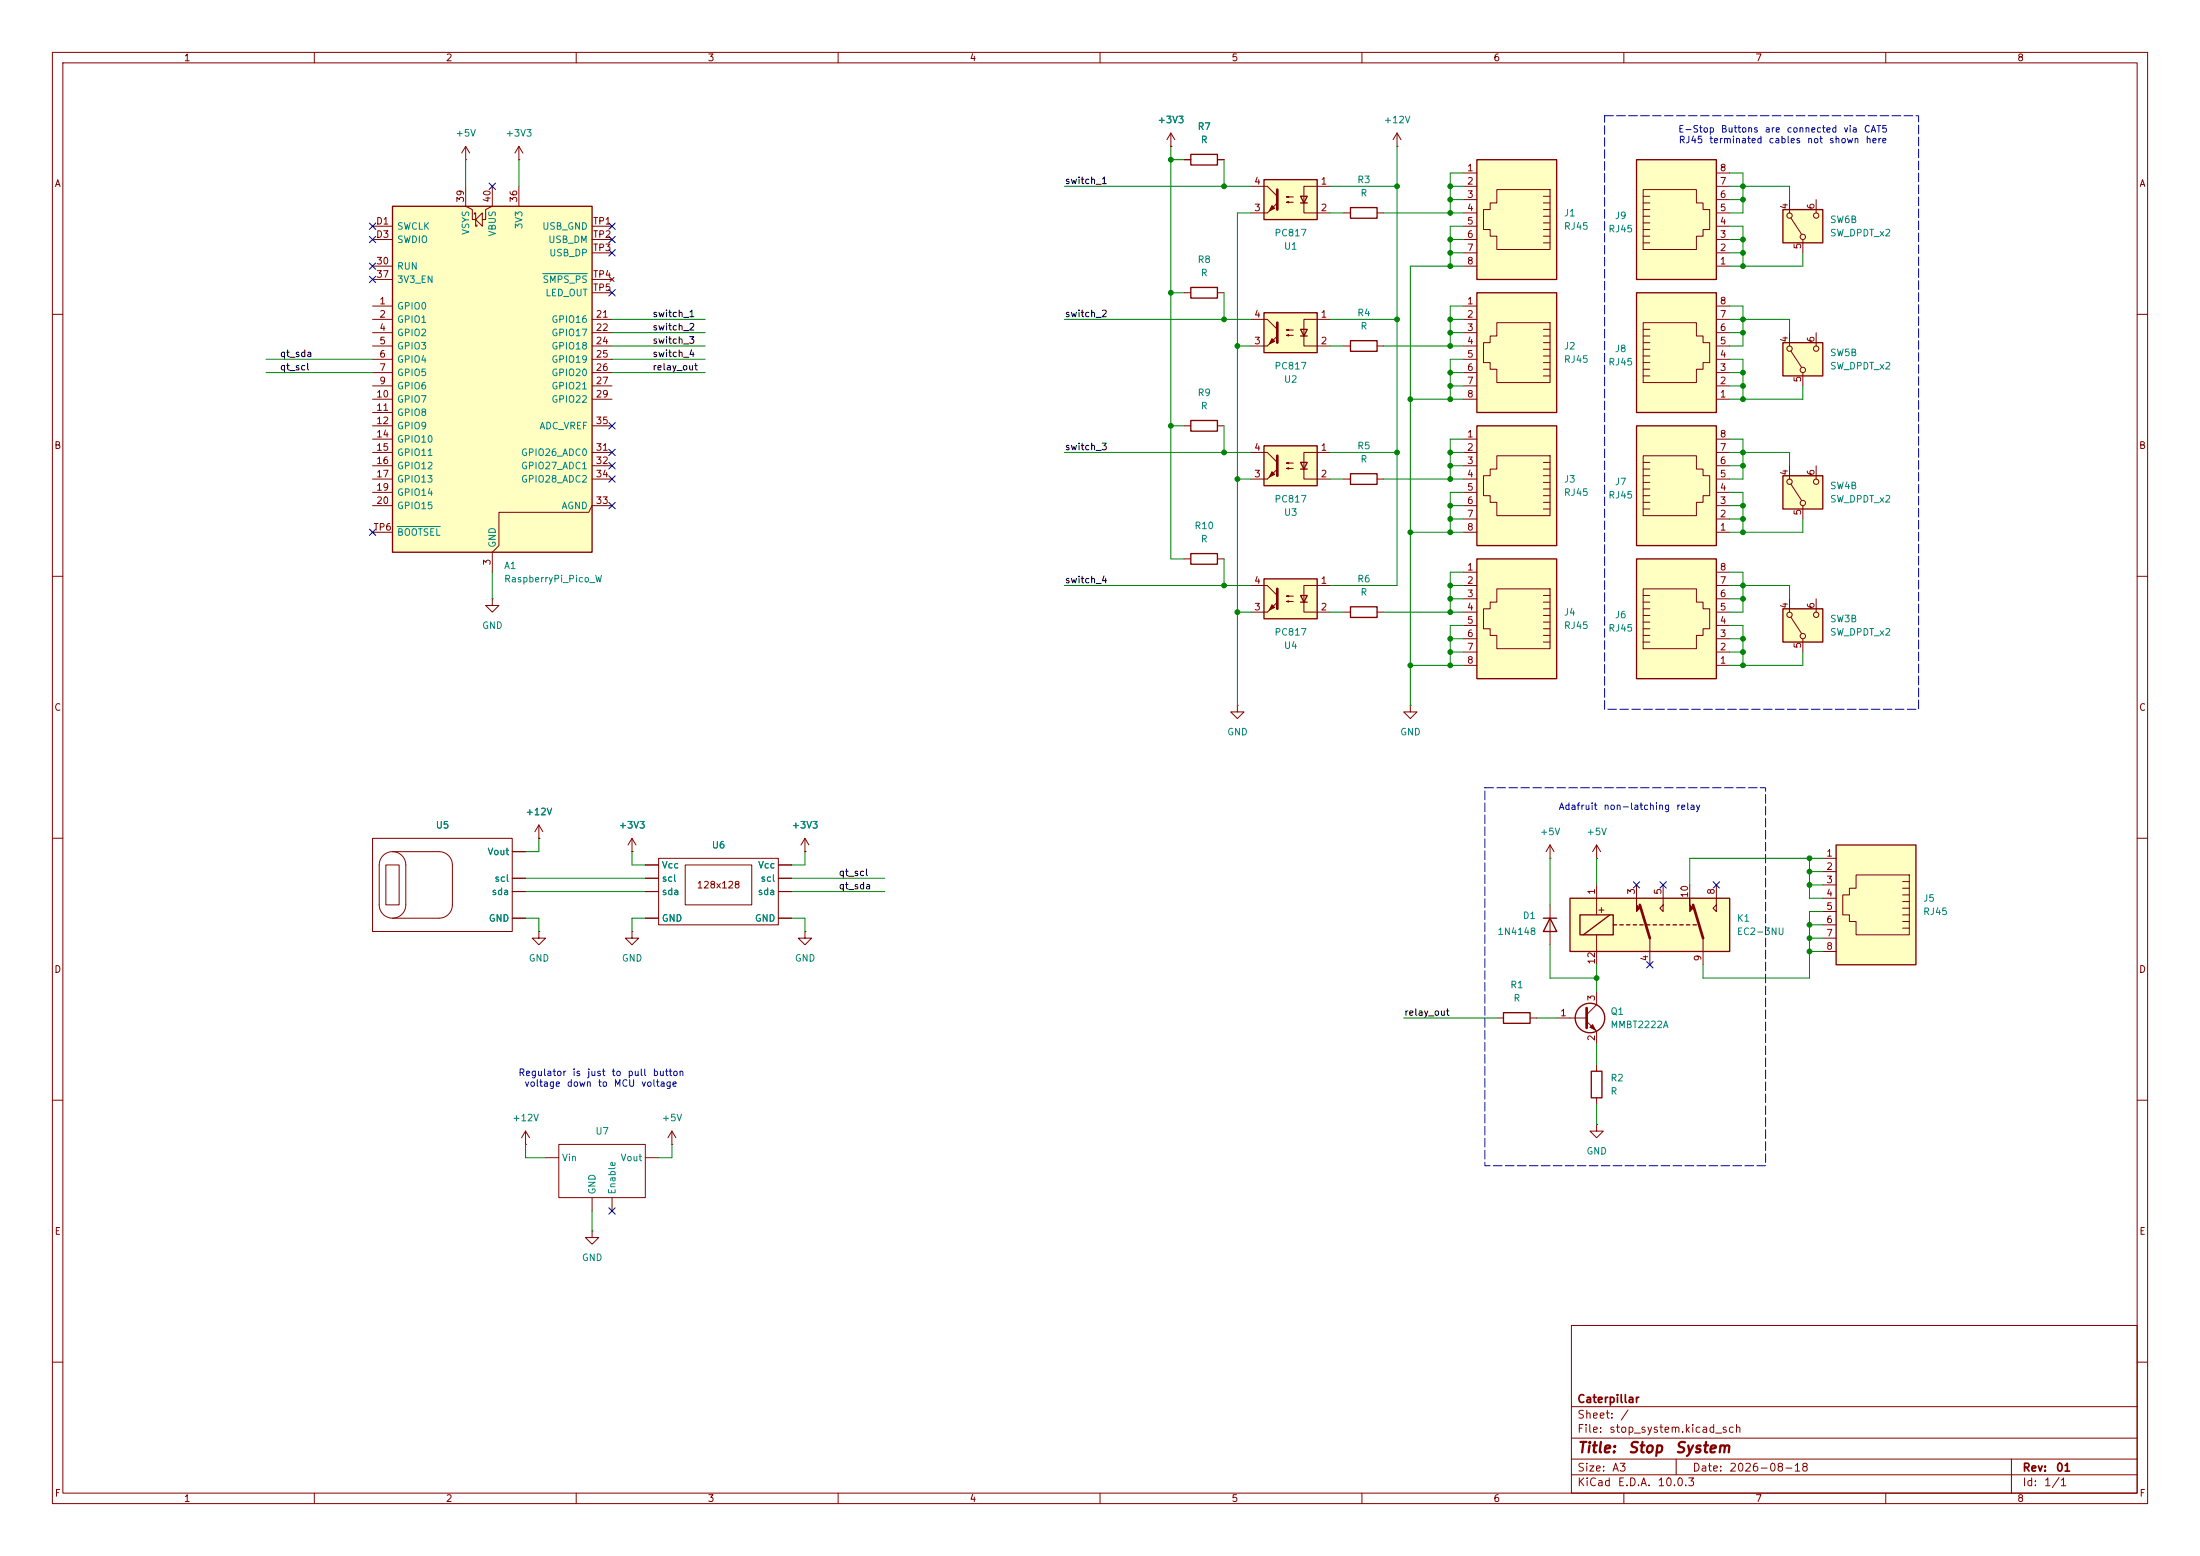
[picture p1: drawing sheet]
<svg xmlns="http://www.w3.org/2000/svg" width="420mm" height="297mm" viewBox="0 0 420 297" stroke-linecap="round" stroke-linejoin="round" font-family="sans-serif">
<g fill="none" stroke="#840000" stroke-width=".19">
<path d="M10 10h400v277h-400zM12 12h396v273h-396zM60 10v2M110 10v2M160 10v2M210 10v2M260 10v2M310 10v2M360 10v2M10 60h2M408 60h2M10 110h2"/>
<path d="M408 110h2M10 160h2M408 160h2M10 210h2M408 210h2M300 253h108v32h-108zM10 260h2M300 278.5h108M300 274.5h108M300 268.5h108M320 278.5v3M384 278.5v6.5"/>
<path d="M408 260h2M60 285v2M110 285v2M160 285v2M210 285v2M260 285v2M300 281.5h108M310 285v2M360 285v2"/>
</g>
<path d="M281.9 30.5h15.3v22.8h-15.3z" fill="#ffffc2"/>
<g fill="none" stroke="#840000" stroke-width=".19">
<path d="M279.4 33h2.5M279.4 35.6h2.5M279.4 38.1h2.5M285.7 36.2h10.2v11.4h-10.2v-2.5h-1.2v-1.3h-1.3v-3.8h1.3v-1.3h1.2zM294.6 38.7h1.3M294.6 37.5h1.3M279.4 40.6h2.5M279.4 43.2h2.5M279.4 45.7h2.5M279.4 48.3h2.5M279.4 50.8h2.5M294.6 42.5h1.3"/>
<path d="M294.6 41.3h1.3M294.6 40h1.3M294.6 43.8h1.3M294.6 46.4h1.3M294.6 45.1h1.3"/>
</g>
<path d="M281.9 30.5h15.3v22.8h-15.3z" fill="none" stroke="#840000" stroke-width=".25"/>
<path d="M74.9 39.4h38.1v66h-38.1z" fill="#ffffc2"/>
<path d="M74.9 39.4h38.1v66h-38.1z" fill="none" stroke="#840000" stroke-width=".25"/>
<g fill="none" stroke="#840000" stroke-width=".19">
<path d="M88.9 35.6v3.8l1.3 .6v1.9h.6M88.9 30.5h.1M88.9 27.9v2.6M88.9 27.9l-.8 1.3M88.9 27.9l.8 1.3M94 35.6v3.8l-1.3 .6v1.9h-.6M99.1 35.6v3.8M71.1 58.4h3.8M71.1 50.8h3.8M71.1 53.3h3.8M71.1 43.2h3.8M71.1 45.7h3.8"/>
<path d="M90.6 40.9v-.3h.2v2.6h.3v-.3M90.8 41.9l1.3-1.3v2.6zM113 53.3h3.8M113 43.2h3.8M113 45.7h3.8M113 48.3h3.8M113 55.9h3.8M116.5 53l.7 .7M117.2 53l-.7 .7M71.1 61h3.8M71.1 63.5h3.8M71.1 66h3.8"/>
<path d="M71.1 68.6h3.8M71.1 71.1h3.8M71.1 73.7h3.8M71.1 76.2h3.8M71.1 78.7h3.8M113 61h3.8M113 63.5h3.8M113 66h3.8M113 68.6h3.8M113 71.1h3.8M113 73.7h3.8M113 76.2h3.8"/>
<path d="M71.1 81.3h3.8M71.1 83.8h3.8M71.1 86.4h3.8M71.1 88.9h3.8M71.1 91.4h3.8M71.1 94h3.8M71.1 96.5h3.8M113 81.3h3.8M113 86.4h3.8M113 88.9h3.8M113 91.4h3.8M116.8 96.5h-3.8l-.6 1.3h-17.2v6.3l-1.2 1.3v3.8"/>
<path d="M71.1 101.6h3.8"/>
</g>
<path d="M103.6 52.2h8.5M75.8 100.5h8.3" fill="none" stroke="#008484" stroke-width=".19"/>
<path d="M281.9 106.7h15.3v22.8h-15.3z" fill="#ffffc2"/>
<g fill="none" stroke="#840000" stroke-width=".19">
<path d="M223.5 27.9h.1M223.5 25.4l-.7 1.3M223.5 25.4l.8 1.3M223.5 25.4v2.5M226.1 30.5h1.2M232.4 30.5h1.3M94 114.3v1.3h1.2l-1.2 1.2-1.3-1.2h1.3M94 114.3h.1M279.4 109.2h2.5M279.4 111.8h2.5M279.4 114.3h2.5M279.4 116.8h2.5"/>
<path d="M279.4 119.4h2.5M285.7 112.4h10.2v11.4h-10.2v-2.5h-1.2v-1.3h-1.3v-3.8h1.3v-1.3h1.2zM294.6 118.7h1.3M294.6 117.5h1.3M294.6 116.2h1.3M294.6 114.9h1.3M294.6 113.7h1.3M279.4 121.9h2.5M279.4 124.5h2.5M279.4 127h2.5M294.6 120h1.3M294.6 122.6h1.3"/>
<path d="M294.6 121.3h1.3"/>
</g>
<path d="M227.3 29.5h5.1v2h-5.1zM281.9 106.7h15.3v22.8h-15.3z" fill="none" stroke="#840000" stroke-width=".25"/>
<path d="M299.7 171.5h30.5v10.1h-30.5z" fill="#ffffc2"/>
<g fill="none" stroke="#840000" stroke-width=".25">
<path d="M294.6 175.3h2.6M295.9 175.3l1.3 2.5h-2.6zM299.7 171.5h30.5v10.1h-30.5zM301.6 174.6h6.4v3.8h-6.4zM307.3 174.6l-5 3.8M308 176.5h.6M309.2 176.5h.7M310.5 176.5h.6M311.8 176.5h.6M313.1 176.5h.6M314.3 176.5h.7M315.6 176.5h.6"/>
<path d="M316.9 176.5h.6M318.1 176.5h.7M319.4 176.5h.6M320.7 176.5h.6M321.9 176.5h.7M323.2 176.5h.6M287 193.3h5.1v2h-5.1zM303.8 204.5h2v5.1h-2z"/>
<circle cx="303.5" cy="194.3" r="2.82"/>
</g>
<g fill="none" stroke="#840000" stroke-width=".19">
<path d="M295.9 163.8h.1M295.9 161.3l-.8 1.3M295.9 161.3l.8 1.3M295.9 161.3v2.5M295.9 172.7v7.6M304.8 163.8h.1M304.8 161.3v2.5M304.8 168.9v5.7M304.8 178.4v5.8M304.8 161.3l-.8 1.3M304.8 161.3l.8 1.3M312.4 168.9v2.6"/>
<path d="M315 179.1v5.1M317.5 168.9v5.1l-.6-.6 .6-.7M322.6 168.9v2.6M325.1 179.1v5.1M327.7 168.9v5.1l-.7-.6 .7-.7M285.7 194.3h1.3M292.1 194.3h1.3M297.2 194.3h5.7M302.9 194.9l1.9 2v2.5M304.8 189.2v2.6l-1.9 1.9M304.8 214.6v1.3h1.3l-1.3 1.3-1.3-1.3h1.3M304.8 214.6h.1"/>
<path d="M304.8 203.2v1.3M304.8 209.6v1.2"/>
</g>
<g fill="#840000" stroke="#840000" stroke-width=".19">
<path d="M312.4 171.5v1.2l.7 .7-.7 .6z"/>
<path d="M322.6 171.5v1.2l.6 .7-.6 .6z"/>
<path d="M303.5 196.1l.5-.5 .5 1z"/>
</g>
<path d="M313.1 172.7l1.9 6.4M323.2 172.7l1.9 6.4M302.9 192.4v3.8" fill="none" stroke="#840000" stroke-width=".51"/>
<path d="M241.3 59.7h10.2v7.6h-10.2z" fill="#ffffc2"/>
<path d="M257.8 39.6h5.1v2.1h-5.1zM227.3 54.9h5.1v2h-5.1zM241.3 59.7h10.2v7.6h-10.2zM248.3 62.9h1.3l-.7 1.2zM248.3 64.1h1.3" fill="none" stroke="#840000" stroke-width=".25"/>
<g fill="none" stroke="#840000" stroke-width=".19">
<path d="M266.7 27.9h.1M266.7 25.4l-.8 1.3M266.7 25.4l.8 1.3M266.7 25.4v2.5M226.1 55.9h1.2M232.4 55.9h1.3M256.5 40.6h1.3M262.9 40.6h1.3M238.8 61h3.1l1.9 1.9M238.8 66h3.1M245.6 63l.4-.1v.2l-.4-.1h1.3M245.6 64l.4-.1v.2l-.4-.1h1.3"/>
<path d="M254 61h-5.1v5h5.1"/>
</g>
<path d="M243.8 61.6v3.8" fill="none" stroke="#840000" stroke-width=".51"/>
<g fill="#840000" stroke="#840000" stroke-width=".19">
<path d="M242.8 64.6l.5 .6-1 .5z"/>
<path d="M241.9 66l1.9-1.9z"/>
</g>
<path d="M241.3 34.3h10.2v7.6h-10.2z" fill="#ffffc2"/>
<path d="M241.3 34.3h10.2v7.6h-10.2zM248.3 37.5h1.3l-.7 1.2zM248.3 38.7h1.3M257.8 65h5.1v2.1h-5.1zM227.3 80.3h5.1v2h-5.1z" fill="none" stroke="#840000" stroke-width=".25"/>
<path d="M238.8 35.6h3.1l1.9 1.9M245.6 37.6l.4-.1v.2l-.4-.1h1.3M245.6 38.6l.4-.1v.2l-.4-.1h1.3M254 35.6h-5.1v5h5.1M238.8 40.6h3.1M256.5 66h1.3M262.9 66h1.3M226.1 81.3h1.2M232.4 81.3h1.3M236.2 134.6v1.3h1.3l-1.3 1.3-1.3-1.3h1.3M236.2 134.6h.1" fill="none" stroke="#840000" stroke-width=".19"/>
<path d="M243.8 36.2v3.8" fill="none" stroke="#840000" stroke-width=".51"/>
<g fill="#840000" stroke="#840000" stroke-width=".19">
<path d="M242.8 39.2l.5 .6-1 .5z"/>
<path d="M241.9 40.6l1.9-1.9z"/>
</g>
<path d="M241.3 110.5h10.2v7.6h-10.2z" fill="#ffffc2"/>
<path d="M257.8 90.4h5.1v2.1h-5.1zM227.3 105.7h5.1v2h-5.1zM241.3 110.5h10.2v7.6h-10.2zM248.3 113.7h1.3l-.7 1.2zM248.3 114.9h1.3M257.8 115.8h5.1v2.1h-5.1z" fill="none" stroke="#840000" stroke-width=".25"/>
<path d="M256.5 91.4h1.3M262.9 91.4h1.3M226.1 106.7h1.2M232.4 106.7h1.3M238.8 111.8h3.1l1.9 1.9M238.8 116.8h3.1M245.6 113.8l.4-.1v.2l-.4-.1h1.3M245.6 114.8l.4-.1v.2l-.4-.1h1.3M254 111.8h-5.1v5h5.1M256.5 116.8h1.3M262.9 116.8h1.3" fill="none" stroke="#840000" stroke-width=".19"/>
<path d="M243.8 112.4v3.8" fill="none" stroke="#840000" stroke-width=".51"/>
<g fill="#840000" stroke="#840000" stroke-width=".19">
<path d="M242.8 115.4l.5 .6-1 .5z"/>
<path d="M241.9 116.8l1.9-1.9z"/>
</g>
<path d="M241.3 85.1h10.2v7.6h-10.2z" fill="#ffffc2"/>
<path d="M241.3 85.1h10.2v7.6h-10.2zM248.3 88.3h1.3l-.7 1.2zM248.3 89.5h1.3" fill="none" stroke="#840000" stroke-width=".25"/>
<g fill="none" stroke="#840000" stroke-width=".19">
<path d="M99.1 30.5h.1M99.1 27.9l-.8 1.3M99.1 27.9l.7 1.3M99.1 27.9v2.6M238.8 86.4h3.1l1.9 1.9M238.8 91.4h3.1M245.6 88.4l.4-.1v.2l-.4-.1h1.3M245.6 89.4l.4-.1v.2l-.4-.1h1.3M254 86.4h-5.1v5h5.1M102.9 177.8v1.3h1.2l-1.2 1.2-1.3-1.2h1.3M102.9 177.8h.1M120.6 177.8v1.3h1.3l-1.3 1.2-1.2-1.2h1.2"/>
<path d="M120.6 177.8h.1M123.2 165.1h2.5M123.2 167.6h2.5M123.2 170.2h2.5M123.2 175.3h2.5M125.7 163.8h22.9v12.7h-22.9zM130.8 165.1h12.7v7.6h-12.7zM148.6 165.1h2.5M148.6 167.6h2.5M148.6 170.2h2.5M148.6 175.3h2.5M153.7 162.6h.1"/>
<path d="M153.7 177.8v1.3h1.2l-1.2 1.2-1.3-1.2h1.3M153.7 177.8h.1M153.7 160l-.8 1.3M153.7 160l.7 1.3M153.7 160v2.6M100.3 218.4h.1M100.3 215.9l-.7 1.3M100.3 215.9l.8 1.3M100.3 215.9v2.5M128.3 218.4h.1M128.3 215.9l-.8 1.3M128.3 215.9l.7 1.3"/>
<path d="M128.3 215.9v2.5"/>
</g>
<path d="M243.8 87v3.8" fill="none" stroke="#840000" stroke-width=".51"/>
<g fill="#840000" stroke="#840000" stroke-width=".19">
<path d="M242.8 90l.5 .6-1 .5z"/>
<path d="M241.9 91.4l1.9-1.9z"/>
</g>
<path d="M312.4 55.9h15.3v22.8h-15.3z" fill="#ffffc2"/>
<g fill="none" stroke="#840000" stroke-width=".19">
<path d="M327.7 58.4h2.5M313.7 66.7h1.3M313.7 67.9h1.3M313.7 69.2h1.3M313.7 70.5h1.3M313.7 71.8h1.3M313.7 61.6h10.1v2.5h1.3v1.3h1.3v3.8h-1.3v1.3h-1.3v2.5h-10.1zM313.7 65.4h1.3M313.7 62.9h1.3M313.7 64.1h1.3M327.7 76.2h2.5M327.7 73.7h2.5"/>
<path d="M327.7 71.1h2.5M327.7 68.6h2.5M327.7 66h2.5M327.7 63.5h2.5M327.7 61h2.5"/>
</g>
<path d="M312.4 55.9h15.3v22.8h-15.3z" fill="none" stroke="#840000" stroke-width=".25"/>
<path d="M312.4 30.5h15.3v22.8h-15.3z" fill="#ffffc2"/>
<g fill="none" stroke="#840000" stroke-width=".19">
<path d="M313.7 36.2h10.1v2.5h1.3v1.3h1.3v3.8h-1.3v1.3h-1.3v2.5h-10.1zM313.7 37.5h1.3M313.7 38.7h1.3M327.7 38.1h2.5M327.7 35.6h2.5M327.7 33h2.5M313.7 41.3h1.3M313.7 42.5h1.3M313.7 43.8h1.3M313.7 45.1h1.3M313.7 46.4h1.3M313.7 40h1.3"/>
<path d="M327.7 50.8h2.5M327.7 48.3h2.5M327.7 45.7h2.5M327.7 43.2h2.5M327.7 40.6h2.5M102.9 157.5l-.8 1.3M102.9 157.5l.7 1.3M102.9 157.5v2.5M102.9 160h.1"/>
</g>
<path d="M312.4 30.5h15.3v22.8h-15.3z" fill="none" stroke="#840000" stroke-width=".25"/>
<path d="M340.4 40h7.6v6.4h-7.6z" fill="#ffffc2"/>
<g fill="none" stroke="#840000" stroke-width=".19">
<path d="M341.6 38.1v2.5M346.7 38.1v2.5M341.9 41.6l2 3.1M344.2 45.7v2.6"/>
<circle cx="341.6" cy="41.1" r=".51"/>
<circle cx="344.2" cy="45.2" r=".51"/>
<circle cx="346.7" cy="41.1" r=".51"/>
</g>
<path d="M340.4 40h7.6v6.4h-7.6z" fill="none" stroke="#840000" stroke-width=".25"/>
<path d="M340.4 65.4h7.6v6.4h-7.6z" fill="#ffffc2"/>
<g fill="none" stroke="#840000" stroke-width=".19">
<path d="M341.6 63.5v2.5M341.9 67l2 3.1M344.2 71.1v2.6M346.7 63.5v2.5M120.6 162.6h.1M120.6 160l-.7 1.3M120.6 160l.8 1.3M120.6 160v2.6"/>
<circle cx="341.6" cy="66.5" r=".51"/>
<circle cx="344.2" cy="70.6" r=".51"/>
<circle cx="346.7" cy="66.5" r=".51"/>
</g>
<path d="M340.4 65.4h7.6v6.4h-7.6z" fill="none" stroke="#840000" stroke-width=".25"/>
<path d="M312.4 81.3h15.3v22.8h-15.3z" fill="#ffffc2"/>
<g fill="none" stroke="#840000" stroke-width=".19">
<path d="M313.7 92.1h1.3M313.7 93.3h1.3M313.7 94.6h1.3M313.7 95.9h1.3M313.7 97.2h1.3M313.7 87h10.1v2.5h1.3v1.3h1.3v3.8h-1.3v1.3h-1.3v2.5h-10.1zM313.7 90.8h1.3M313.7 88.3h1.3M313.7 89.5h1.3M327.7 99.1h2.5M327.7 96.5h2.5M327.7 94h2.5"/>
<path d="M327.7 91.4h2.5M327.7 88.9h2.5M327.7 86.4h2.5M327.7 83.8h2.5M327.7 101.6h2.5"/>
</g>
<path d="M312.4 81.3h15.3v22.8h-15.3z" fill="none" stroke="#840000" stroke-width=".25"/>
<path d="M340.4 116.2h7.6v6.4h-7.6z" fill="#ffffc2"/>
<g fill="none" stroke="#840000" stroke-width=".19">
<path d="M341.6 114.3v2.5M341.9 117.8l2 3.1M346.7 114.3v2.5M344.2 121.9v2.6"/>
<circle cx="341.6" cy="117.3" r=".51"/>
<circle cx="346.7" cy="117.3" r=".51"/>
<circle cx="344.2" cy="121.4" r=".51"/>
</g>
<path d="M340.4 116.2h7.6v6.4h-7.6z" fill="none" stroke="#840000" stroke-width=".25"/>
<path d="M340.4 90.8h7.6v6.4h-7.6z" fill="#ffffc2"/>
<g fill="none" stroke="#840000" stroke-width=".19">
<path d="M341.6 88.9v2.5M341.9 92.4l2 3.1M344.2 96.5v2.6M346.7 88.9v2.5M71.1 160h26.7v17.8h-26.7zM73.1 163.3a2.54 2.54 0 0 1 2.8-.5 2.54 2.54 0 0 1 1.6 2.3v7.6a2.54 2.54 0 0 1-2.6 2.6 2.54 2.54 0 0 1-2.5-2.6v-7.6a2.54 2.54 0 0 1 .7-1.8zM73.7 165.1h2.5v7.6h-2.5zM74.9 162.6h8.9a2.54 2.54 0 0 1 2.6 2.5v7.6a2.54 2.54 0 0 1-2.6 2.6h-8.9M97.8 162.6h2.5M97.8 175.3h2.5M97.8 167.6h2.5M97.8 170.2h2.5"/>
<path d="M106.7 218.4h16.5v10.2h-16.5zM104.1 221h2.6M113 234.9v1.3h1.3l-1.3 1.3-1.2-1.3h1.2M113 234.9h.1M113 228.6v2.5M116.8 228.6v2.5M123.2 221h2.5"/>
<circle cx="341.6" cy="91.9" r=".51"/>
<circle cx="344.2" cy="96" r=".51"/>
<circle cx="346.7" cy="91.9" r=".51"/>
</g>
<path d="M340.4 90.8h7.6v6.4h-7.6z" fill="none" stroke="#840000" stroke-width=".25"/>
<path d="M350.5 161.3h15.3v22.9h-15.3z" fill="#ffffc2"/>
<g fill="none" stroke="#840000" stroke-width=".19">
<path d="M348 163.8h2.5M348 166.4h2.5M348 168.9h2.5M348 171.5h2.5M348 174h2.5M348 176.5h2.5M348 179.1h2.5M354.3 167h10.2v11.4h-10.2v-2.5h-1.2v-1.3h-1.3v-3.8h1.3v-1.3h1.2zM363.2 173.4h1.3M363.2 172.1h1.3M363.2 170.8h1.3M363.2 169.5h1.3"/>
<path d="M363.2 168.3h1.3M363.2 174.6h1.3M363.2 177.2h1.3M363.2 175.9h1.3M348 181.6h2.5"/>
</g>
<path d="M350.5 161.3h15.3v22.9h-15.3z" fill="none" stroke="#840000" stroke-width=".25"/>
<path d="M281.9 81.3h15.3v22.8h-15.3z" fill="#ffffc2"/>
<g fill="none" stroke="#840000" stroke-width=".19">
<path d="M279.4 83.8h2.5M279.4 86.4h2.5M279.4 88.9h2.5M279.4 91.4h2.5M279.4 94h2.5M279.4 96.5h2.5M279.4 99.1h2.5M285.7 87h10.2v11.4h-10.2v-2.5h-1.2v-1.3h-1.3v-3.8h1.3v-1.3h1.2zM294.6 93.3h1.3M294.6 92.1h1.3M294.6 90.8h1.3M294.6 89.5h1.3"/>
<path d="M294.6 88.3h1.3M294.6 94.6h1.3M294.6 97.2h1.3M294.6 95.9h1.3M279.4 101.6h2.5"/>
</g>
<path d="M281.9 81.3h15.3v22.8h-15.3z" fill="none" stroke="#840000" stroke-width=".25"/>
<path d="M281.9 55.9h15.3v22.8h-15.3z" fill="#ffffc2"/>
<g fill="none" stroke="#840000" stroke-width=".19">
<path d="M279.4 58.4h2.5M279.4 61h2.5M279.4 63.5h2.5M279.4 66h2.5M279.4 68.6h2.5M279.4 71.1h2.5M279.4 73.7h2.5M279.4 76.2h2.5M285.7 61.6h10.2v11.4h-10.2v-2.5h-1.2v-1.3h-1.3v-3.8h1.3v-1.3h1.2zM294.6 67.9h1.3M294.6 66.7h1.3M294.6 65.4h1.3"/>
<path d="M294.6 64.1h1.3M294.6 62.9h1.3M294.6 69.2h1.3M294.6 71.8h1.3M294.6 70.5h1.3M269.2 134.6v1.3h1.3l-1.3 1.3-1.2-1.3h1.2M269.2 134.6h.1"/>
</g>
<path d="M281.9 55.9h15.3v22.8h-15.3z" fill="none" stroke="#840000" stroke-width=".25"/>
<path d="M312.4 106.7h15.3v22.8h-15.3z" fill="#ffffc2"/>
<g fill="none" stroke="#840000" stroke-width=".19">
<path d="M223.5 27.9h.1M226.1 30.5h1.2M232.4 30.5h1.3M313.7 117.5h1.3M313.7 118.7h1.3M313.7 112.4h10.1v2.5h1.3v1.3h1.3v3.8h-1.3v1.3h-1.3v2.5h-10.1zM313.7 116.2h1.3M313.7 113.7h1.3M313.7 114.9h1.3M327.7 119.4h2.5M327.7 116.8h2.5M327.7 114.3h2.5"/>
<path d="M327.7 111.8h2.5M327.7 109.2h2.5M313.7 120h1.3M313.7 121.3h1.3M313.7 122.6h1.3M327.7 127h2.5M327.7 124.5h2.5M327.7 121.9h2.5M97.8 162.6h2.5M97.8 167.6h2.5M97.8 170.2h2.5M97.8 175.3h2.5"/>
<path d="M102.9 160h.1M120.6 162.6h.1M123.2 167.6h2.5M123.2 170.2h2.5M123.2 175.3h2.5M123.2 165.1h2.5M148.6 167.6h2.5M148.6 170.2h2.5M148.6 175.3h2.5M148.6 165.1h2.5M153.7 162.6h.1"/>
</g>
<path d="M312.4 106.7h15.3v22.8h-15.3z" fill="none" stroke="#840000" stroke-width=".25"/>
<g fill="none" stroke="#008400" stroke-width=".19">
<path d="M88.9 30.5v5.1M99.1 30.5v5.1M203.2 35.6h35.6M223.5 27.9v78.8h2.6M223.5 30.5h2.6M233.7 30.5v5.1M254 35.6h12.7M266.7 27.9v83.9h-12.7M276.9 38.1h2.5M276.9 35.6h2.5M279.4 33h-2.5v7.6M330.2 38.1h2.5"/>
<path d="M330.2 33h2.5v7.6h-2.5M330.2 35.6h11.4v2.5M223.5 55.9h2.6M233.7 55.9v5.1M238.8 40.6h-2.6v94M254 40.6h2.5M264.2 40.6h15.2M276.9 45.7h2.5M276.9 48.3h2.5M279.4 43.2h-2.5v7.6M279.4 58.4h-2.5v7.6M279.4 50.8h-10.2v83.8"/>
<path d="M330.2 58.4h2.5v7.6h-2.5M330.2 45.7h2.5M330.2 43.2h2.5v7.6M330.2 48.3h2.5M344.2 48.3v2.5h-14M50.8 68.6h20.3M50.8 71.1h20.3M116.8 68.6h17.8M116.8 61h17.8M116.8 63.5h17.8M116.8 66h17.8M116.8 71.1h17.8"/>
<path d="M203.2 61h35.6M236.2 66h2.6M254 61h12.7M254 66h2.5M264.2 66h15.2M269.2 76.2h10.2M276.9 61h2.5M276.9 63.5h2.5M276.9 73.7h2.5M276.9 71.1h2.5M279.4 68.6h-2.5v7.6M330.2 68.6h2.5v7.6"/>
<path d="M330.2 61h11.4v2.5M330.2 63.5h2.5M330.2 73.7h2.5M330.2 71.1h2.5M344.2 73.7v2.5h-14M203.2 86.4h35.6M223.5 81.3h2.6M233.7 81.3v5.1M236.2 91.4h2.6M254 91.4h2.5M254 86.4h12.7M264.2 91.4h15.2"/>
<path d="M276.9 99.1h2.5M276.9 96.5h2.5M276.9 88.9h2.5M276.9 86.4h2.5M279.4 83.8h-2.5v7.6M279.4 94h-2.5v7.6M330.2 99.1h2.5M330.2 96.5h2.5M330.2 83.8h2.5v7.6h-2.5M330.2 94h2.5v7.6M330.2 88.9h2.5M330.2 86.4h11.4v2.5"/>
<path d="M344.2 99.1v2.5h-14M94 109.2v5.1M203.2 111.8h35.6M233.7 106.7v5.1M236.2 116.8h2.6M254 116.8h2.5M264.2 116.8h15.2M269.2 101.6h10.2M276.9 111.8h2.5M276.9 114.3h2.5M279.4 109.2h-2.5v7.6M279.4 119.4h-2.5v7.6"/>
<path d="M330.2 109.2h2.5v7.6h-2.5M330.2 119.4h2.5v7.6M330.2 111.8h11.4v2.5M330.2 114.3h2.5M269.2 127h10.2M276.9 124.5h2.5M276.9 121.9h2.5M330.2 124.5h2.5M330.2 121.9h2.5M344.2 124.5v2.5h-14M100.3 175.3h2.6v2.5M100.3 167.6h22.9"/>
<path d="M100.3 170.2h22.9M102.9 160v2.6h-2.6M120.6 162.6v2.5h2.6M123.2 175.3h-2.6v2.5M151.1 167.6h17.8M151.1 175.3h2.6v2.5M151.1 170.2h17.8M153.7 162.6v2.5h-2.6M295.9 163.8v8.9M304.8 163.8v5.1M345.4 163.8v7.7h2.6M345.4 166.4h2.6"/>
<path d="M345.4 179.1h2.6M345.4 176.5h2.6M345.4 168.9h2.6M348 163.8h-25.4v5.1M348 174h-2.6v12.7h-20.3v-2.5M268 194.3h17.7M293.4 194.3h3.8M295.9 180.3v6.4h8.9M304.8 184.2v5M304.8 199.4v3.8M345.4 181.6h2.6M100.3 218.4v2.6h3.8"/>
<path d="M128.3 218.4v2.6h-2.6M304.8 210.8v3.8M113 231.1v3.8"/>
</g>
<g fill="none" stroke="#000084" stroke-width=".19">
<path d="M93.4 35l1.2 1.2M94.6 35l-1.2 1.2M70.5 52.7l1.2 1.2M70.5 42.6l1.2 1.2M70.5 45.1l1.2 1.2M70.5 50.2l1.2 1.2M71.7 52.7l-1.2 1.2M71.7 42.6l-1.2 1.2M71.7 45.1l-1.2 1.2M71.7 50.2l-1.2 1.2M116.2 55.3l1.2 1.2M116.2 47.7l1.2 1.2"/>
<path d="M116.2 42.6l1.2 1.2M116.2 45.1l1.2 1.2M117.4 55.3l-1.2 1.2M117.4 47.7l-1.2 1.2M117.4 42.6l-1.2 1.2M117.4 45.1l-1.2 1.2M116.2 80.7l1.2 1.2M116.2 90.8l1.2 1.2M116.2 88.3l1.2 1.2M116.2 85.8l1.2 1.2M116.2 95.9l1.2 1.2M117.4 80.7l-1.2 1.2"/>
<path d="M117.4 90.8l-1.2 1.2M117.4 88.3l-1.2 1.2M117.4 85.8l-1.2 1.2M117.4 95.9l-1.2 1.2M70.5 101l1.2 1.2M71.7 101l-1.2 1.2M311.8 168.3l1.2 1.2M313 168.3l-1.2 1.2M316.9 168.3l1.2 1.2M318.1 168.3l-1.2 1.2M327.1 168.3l1.2 1.2M328.3 168.3l-1.2 1.2"/>
<path d="M314.4 183.5l1.2 1.3M315.6 183.5l-1.2 1.3M116.2 230.5l1.2 1.2M117.4 230.5l-1.2 1.2"/>
</g>
<path d="M306.3 22.1h60v113.3h-60zM283.5 150.4h53.6v72.1h-53.6z" fill="none" stroke="#0000c2" stroke-width=".19" stroke-dasharray="1.7 .6"/>
<g fill="#008400" stroke="#008400" stroke-width=".19">
<circle cx="304.8" cy="186.7" r=".46"/>
<circle cx="332.7" cy="38.1" r=".46"/>
<circle cx="332.7" cy="35.6" r=".46"/>
<circle cx="332.7" cy="121.9" r=".46"/>
<circle cx="332.7" cy="101.6" r=".46"/>
<circle cx="332.7" cy="99.1" r=".46"/>
<circle cx="332.7" cy="114.3" r=".46"/>
<circle cx="332.7" cy="111.8" r=".46"/>
<circle cx="332.7" cy="96.5" r=".46"/>
<circle cx="332.7" cy="61" r=".46"/>
<circle cx="332.7" cy="76.2" r=".46"/>
<circle cx="332.7" cy="86.4" r=".46"/>
<circle cx="276.9" cy="45.7" r=".46"/>
<circle cx="276.9" cy="50.8" r=".46"/>
<circle cx="276.9" cy="48.3" r=".46"/>
<circle cx="266.7" cy="35.6" r=".46"/>
<circle cx="276.9" cy="35.6" r=".46"/>
<circle cx="276.9" cy="38.1" r=".46"/>
<circle cx="276.9" cy="40.6" r=".46"/>
<circle cx="276.9" cy="99.1" r=".46"/>
<circle cx="276.9" cy="101.6" r=".46"/>
<circle cx="332.7" cy="45.7" r=".46"/>
<circle cx="332.7" cy="50.8" r=".46"/>
<circle cx="276.9" cy="124.5" r=".46"/>
<circle cx="276.9" cy="114.3" r=".46"/>
<circle cx="276.9" cy="116.8" r=".46"/>
<circle cx="276.9" cy="127" r=".46"/>
<circle cx="276.9" cy="121.9" r=".46"/>
<circle cx="332.7" cy="88.9" r=".46"/>
<circle cx="332.7" cy="73.7" r=".46"/>
<circle cx="332.7" cy="48.3" r=".46"/>
<circle cx="332.7" cy="63.5" r=".46"/>
<circle cx="332.7" cy="71.1" r=".46"/>
<circle cx="345.4" cy="163.8" r=".46"/>
<circle cx="345.4" cy="168.9" r=".46"/>
<circle cx="345.4" cy="166.4" r=".46"/>
<circle cx="332.7" cy="124.5" r=".46"/>
<circle cx="332.7" cy="127" r=".46"/>
<circle cx="276.9" cy="111.8" r=".46"/>
<circle cx="345.4" cy="176.5" r=".46"/>
<circle cx="345.4" cy="179.1" r=".46"/>
<circle cx="345.4" cy="181.6" r=".46"/>
<circle cx="233.7" cy="111.8" r=".46"/>
<circle cx="223.5" cy="81.3" r=".46"/>
<circle cx="233.7" cy="86.4" r=".46"/>
<circle cx="236.2" cy="91.4" r=".46"/>
<circle cx="236.2" cy="116.8" r=".46"/>
<circle cx="269.2" cy="101.6" r=".46"/>
<circle cx="266.7" cy="61" r=".46"/>
<circle cx="276.9" cy="61" r=".46"/>
<circle cx="276.9" cy="96.5" r=".46"/>
<circle cx="276.9" cy="91.4" r=".46"/>
<circle cx="269.2" cy="127" r=".46"/>
<circle cx="276.9" cy="88.9" r=".46"/>
<circle cx="276.9" cy="76.2" r=".46"/>
<circle cx="276.9" cy="66" r=".46"/>
<circle cx="276.9" cy="71.1" r=".46"/>
<circle cx="276.9" cy="73.7" r=".46"/>
<circle cx="223.5" cy="55.9" r=".46"/>
<circle cx="233.7" cy="61" r=".46"/>
<circle cx="266.7" cy="86.4" r=".46"/>
<circle cx="276.9" cy="86.4" r=".46"/>
<circle cx="269.2" cy="76.2" r=".46"/>
<circle cx="233.7" cy="35.6" r=".46"/>
<circle cx="276.9" cy="63.5" r=".46"/>
<circle cx="236.2" cy="66" r=".46"/>
<circle cx="223.5" cy="30.5" r=".46"/>
</g>
<g font-size="2" fill="#840000">
<text x="301" y="277.8">Title:</text>
<text x="310.7" y="277.8">Stop</text>
<text x="319.6" y="277.8">System</text>
</g>
<g font-size="1.5" fill="#840000">
<text x="301" y="268.1">Caterpillar</text>
<text x="301" y="273.8">File:</text>
<text x="301" y="271.1">Sheet:</text>
<text x="307.1" y="273.8">stop_system.kicad_sch</text>
<text x="309.2" y="271.1">/</text>
<text x="301" y="281.2">Size:</text>
<text x="307.6" y="281.2">A3</text>
<text x="323" y="281.2">Date:</text>
<text x="330" y="281.2">2026-08-18</text>
<text x="386" y="281.2">Rev:</text>
<text x="392.4" y="281.2">01</text>
<text x="301" y="284">KiCad</text>
<text x="308.7" y="284">E.D.A.</text>
<text x="316.3" y="284">10.0.3</text>
<text x="386" y="284">Id:</text>
<text x="390.1" y="284">1/1</text>
</g>
<g font-size="1.3" fill="#840000">
<text x="35" y="12">1</text>
<text x="85" y="12">2</text>
<text x="135" y="12">3</text>
<text x="185" y="12">4</text>
<text x="235" y="12">5</text>
<text x="285" y="12">6</text>
<text x="335" y="12">7</text>
<text x="385" y="12">8</text>
<text x="10.3" y="36">A</text>
<text x="239.3" y="35.5">4</text>
<text x="252" y="35.5">1</text>
<text x="280" y="33">1</text>
<text x="280" y="35.5">2</text>
<text x="328.2" y="35.5">7</text>
<text x="328.2" y="33">8</text>
<text x="408.3" y="36">A</text>
<text x="88.9" y="38.8" transform="rotate(-90 88.9 38.8)">39</text>
<text x="94" y="38.8" transform="rotate(-90 94 38.8)">40</text>
<text x="99" y="38.8" transform="rotate(-90 99 38.8)">36</text>
<text x="239.3" y="40.6">3</text>
<text x="252" y="40.6">2</text>
<text x="280" y="38.1">3</text>
<text x="280" y="40.6">4</text>
<text x="328.2" y="40.6">5</text>
<text x="328.2" y="38.1">6</text>
<text x="341.6" y="40.1" transform="rotate(-90 341.6 40.1)">4</text>
<text x="346.7" y="40.1" transform="rotate(-90 346.7 40.1)">6</text>
<text x="71.7" y="43.2">D1</text>
<text x="71.7" y="45.7">D3</text>
<text x="113.1" y="43.2">TP1</text>
<text x="113.1" y="45.7">TP2</text>
<text x="280" y="43.2">5</text>
<text x="280" y="45.7">6</text>
<text x="328.2" y="45.7">3</text>
<text x="328.2" y="43.2">4</text>
<text x="344.1" y="47.7" transform="rotate(-90 344.1 47.7)">5</text>
<text x="71.7" y="50.8">30</text>
<text x="71.7" y="53.3">37</text>
<text x="113.1" y="48.2">TP3</text>
<text x="113.1" y="53.3">TP4</text>
<text x="280" y="48.2">7</text>
<text x="280" y="50.8">8</text>
<text x="328.2" y="50.8">1</text>
<text x="328.2" y="48.2">2</text>
<text x="72.3" y="58.4">1</text>
<text x="113.1" y="55.9">TP5</text>
<text x="280" y="58.4">1</text>
<text x="328.2" y="58.4">8</text>
<text x="72.3" y="60.9">2</text>
<text x="72.3" y="63.5">4</text>
<text x="113.6" y="60.9">21</text>
<text x="113.6" y="63.5">22</text>
<text x="239.3" y="60.9">4</text>
<text x="252" y="60.9">1</text>
<text x="280" y="60.9">2</text>
<text x="280" y="63.5">3</text>
<text x="328.2" y="63.5">6</text>
<text x="328.2" y="60.9">7</text>
<text x="341.6" y="65.5" transform="rotate(-90 341.6 65.5)">4</text>
<text x="346.7" y="65.5" transform="rotate(-90 346.7 65.5)">6</text>
<text x="72.3" y="66">5</text>
<text x="72.3" y="68.6">6</text>
<text x="72.3" y="71.1">7</text>
<text x="113.6" y="66">24</text>
<text x="113.6" y="68.6">25</text>
<text x="113.6" y="71.1">26</text>
<text x="239.3" y="66">3</text>
<text x="252" y="66">2</text>
<text x="280" y="66">4</text>
<text x="280" y="68.6">5</text>
<text x="280" y="71.1">6</text>
<text x="328.2" y="71.1">3</text>
<text x="328.2" y="68.6">4</text>
<text x="328.2" y="66">5</text>
<text x="71.7" y="76.2">10</text>
<text x="72.3" y="73.6">9</text>
<text x="113.6" y="73.6">27</text>
<text x="113.6" y="76.2">29</text>
<text x="280" y="73.6">7</text>
<text x="280" y="76.2">8</text>
<text x="328.2" y="76.2">1</text>
<text x="328.2" y="73.6">2</text>
<text x="344.1" y="73.1" transform="rotate(-90 344.1 73.1)">5</text>
<text x="71.7" y="78.7">11</text>
<text x="71.7" y="81.3">12</text>
<text x="71.7" y="83.8">14</text>
<text x="113.6" y="81.3">35</text>
<text x="280" y="83.8">1</text>
<text x="328.2" y="83.8">8</text>
<text x="10.3" y="86">B</text>
<text x="71.7" y="86.3">15</text>
<text x="71.7" y="88.9">16</text>
<text x="113.6" y="86.3">31</text>
<text x="113.6" y="88.9">32</text>
<text x="239.3" y="86.3">4</text>
<text x="252" y="86.3">1</text>
<text x="280" y="86.3">2</text>
<text x="280" y="88.9">3</text>
<text x="328.2" y="88.9">6</text>
<text x="328.2" y="86.3">7</text>
<text x="408.2" y="86">B</text>
<text x="71.7" y="91.4">17</text>
<text x="71.7" y="94">19</text>
<text x="113.6" y="91.4">34</text>
<text x="239.3" y="91.4">3</text>
<text x="252" y="91.4">2</text>
<text x="280" y="91.4">4</text>
<text x="280" y="94">5</text>
<text x="328.2" y="94">4</text>
<text x="328.2" y="91.4">5</text>
<text x="341.6" y="90.9" transform="rotate(-90 341.6 90.9)">4</text>
<text x="346.7" y="90.9" transform="rotate(-90 346.7 90.9)">6</text>
<text x="71.2" y="101.6">TP6</text>
<text x="71.7" y="96.5">20</text>
<text x="113.6" y="96.5">33</text>
<text x="280" y="96.5">6</text>
<text x="280" y="99">7</text>
<text x="280" y="101.6">8</text>
<text x="328.2" y="101.6">1</text>
<text x="328.2" y="99">2</text>
<text x="328.2" y="96.5">3</text>
<text x="344.1" y="98.5" transform="rotate(-90 344.1 98.5)">5</text>
<text x="94" y="108" transform="rotate(-90 94 108)">3</text>
<text x="239.3" y="111.7">4</text>
<text x="252" y="111.7">1</text>
<text x="280" y="109.2">1</text>
<text x="280" y="111.7">2</text>
<text x="328.2" y="111.7">7</text>
<text x="328.2" y="109.2">8</text>
<text x="239.3" y="116.8">3</text>
<text x="252" y="116.8">2</text>
<text x="280" y="114.3">3</text>
<text x="280" y="116.8">4</text>
<text x="280" y="119.4">5</text>
<text x="328.2" y="119.4">4</text>
<text x="328.2" y="116.8">5</text>
<text x="328.2" y="114.3">6</text>
<text x="341.6" y="116.3" transform="rotate(-90 341.6 116.3)">4</text>
<text x="346.7" y="116.3" transform="rotate(-90 346.7 116.3)">6</text>
<text x="280" y="121.9">6</text>
<text x="280" y="124.4">7</text>
<text x="328.2" y="124.4">2</text>
<text x="328.2" y="121.9">3</text>
<text x="344.1" y="123.9" transform="rotate(-90 344.1 123.9)">5</text>
<text x="280" y="127">8</text>
<text x="328.2" y="127">1</text>
<text x="10.3" y="136">C</text>
<text x="408.2" y="136">C</text>
<text x="348.5" y="163.8">1</text>
<text x="348.5" y="166.3">2</text>
<text x="132.9" y="169.9">128x128</text>
<text x="304.8" y="170.9" transform="rotate(-90 304.8 170.9)">1</text>
<text x="312.4" y="170.9" transform="rotate(-90 312.4 170.9)">3</text>
<text x="317.5" y="170.9" transform="rotate(-90 317.5 170.9)">5</text>
<text x="322.6" y="171.5" transform="rotate(-90 322.6 171.5)">10</text>
<text x="327.6" y="170.9" transform="rotate(-90 327.6 170.9)">8</text>
<text x="348.5" y="168.9">3</text>
<text x="348.5" y="171.4">4</text>
<text x="348.5" y="174">5</text>
<text x="304.8" y="174.6">+</text>
<text x="348.5" y="176.5">6</text>
<text x="348.5" y="179">7</text>
<text x="10.3" y="186">D</text>
<text x="304.8" y="184.2" transform="rotate(-90 304.8 184.2)">12</text>
<text x="314.9" y="183.6" transform="rotate(-90 314.9 183.6)">4</text>
<text x="325.1" y="183.6" transform="rotate(-90 325.1 183.6)">9</text>
<text x="348.5" y="181.6">8</text>
<text x="408.2" y="186">D</text>
<text x="304.8" y="191.2" transform="rotate(-90 304.8 191.2)">3</text>
<text x="297.7" y="194.3">1</text>
<text x="304.8" y="198.8" transform="rotate(-90 304.8 198.8)">2</text>
<text x="10.3" y="236">E</text>
<text x="408.3" y="236">E</text>
<text x="10.3" y="286">F</text>
<text x="35" y="287">1</text>
<text x="85" y="287">2</text>
<text x="135" y="287">3</text>
<text x="185" y="287">4</text>
<text x="235" y="287">5</text>
<text x="285" y="287">6</text>
<text x="335" y="287">7</text>
<text x="385" y="287">8</text>
<text x="408.3" y="286">F</text>
</g>
<g font-size="1.3" fill="#008484">
<text x="220.9" y="23.8">+3V3</text>
<text x="264.1" y="23.8">+12V</text>
<text x="86.9" y="26.4">+5V</text>
<text x="96.4" y="26.4">+3V3</text>
<text x="228.5" y="25.1">R7</text>
<text x="229.1" y="27.6">R</text>
<text x="259" y="35.3">R3</text>
<text x="259.6" y="37.8">R</text>
<text x="298.5" y="41.6">J1</text>
<text x="75.7" y="44.2">SWCLK</text>
<text x="75.7" y="46.7">SWDIO</text>
<text x="89.9" y="44.9" transform="rotate(-90 89.9 44.9)">VSYS</text>
<text x="95" y="45.2" transform="rotate(-90 95 45.2)">VBUS</text>
<text x="100" y="43.8" transform="rotate(-90 100 43.8)">3V3</text>
<text x="103.4" y="44.2">USB_GND</text>
<text x="104.6" y="46.7">USB_DM</text>
<text x="243.2" y="45.4">PC817</text>
<text x="245" y="48">U1</text>
<text x="298.5" y="44.2">RJ45</text>
<text x="306.9" y="44.7">RJ45</text>
<text x="308.2" y="42.1">J9</text>
<text x="349.3" y="45.4">SW_DPDT_x2</text>
<text x="349.3" y="42.9">SW6B</text>
<text x="75.7" y="51.8">RUN</text>
<text x="104.7" y="49.2">USB_DP</text>
<text x="228.5" y="50.5">R8</text>
<text x="229.1" y="53">R</text>
<text x="75.7" y="59.4">GPIO0</text>
<text x="75.7" y="54.3">3V3_EN</text>
<text x="103.5" y="54.3">SMPS_PS</text>
<text x="104" y="56.9">LED_OUT</text>
<text x="75.7" y="61.9">GPIO1</text>
<text x="75.7" y="64.5">GPIO2</text>
<text x="105.2" y="61.9">GPIO16</text>
<text x="105.2" y="64.5">GPIO17</text>
<text x="259" y="60.7">R4</text>
<text x="259.6" y="63.2">R</text>
<text x="75.7" y="67">GPIO3</text>
<text x="75.7" y="69.6">GPIO4</text>
<text x="105.2" y="67">GPIO18</text>
<text x="105.2" y="69.6">GPIO19</text>
<text x="243.2" y="70.8">PC817</text>
<text x="298.5" y="67">J2</text>
<text x="298.5" y="69.6">RJ45</text>
<text x="306.9" y="70.1">RJ45</text>
<text x="308.2" y="67.5">J8</text>
<text x="349.3" y="70.8">SW_DPDT_x2</text>
<text x="349.3" y="68.3">SW5B</text>
<text x="75.7" y="72.1">GPIO5</text>
<text x="75.7" y="74.6">GPIO6</text>
<text x="75.7" y="77.2">GPIO7</text>
<text x="105.2" y="72.1">GPIO20</text>
<text x="105.2" y="74.6">GPIO21</text>
<text x="105.2" y="77.2">GPIO22</text>
<text x="228.5" y="75.9">R9</text>
<text x="245" y="73.4">U2</text>
<text x="75.7" y="79.7">GPIO8</text>
<text x="75.7" y="82.3">GPIO9</text>
<text x="102.9" y="82.3">ADC_VREF</text>
<text x="229.1" y="78.4">R</text>
<text x="75.7" y="84.8">GPIO10</text>
<text x="75.7" y="87.3">GPIO11</text>
<text x="75.7" y="89.9">GPIO12</text>
<text x="99.4" y="87.3">GPIO26_ADC0</text>
<text x="99.4" y="89.9">GPIO27_ADC1</text>
<text x="259" y="86.1">R5</text>
<text x="259.6" y="88.6">R</text>
<text x="75.7" y="92.4">GPIO13</text>
<text x="75.7" y="95">GPIO14</text>
<text x="99.4" y="92.4">GPIO28_ADC2</text>
<text x="298.5" y="92.4">J3</text>
<text x="298.5" y="95">RJ45</text>
<text x="306.9" y="95.5">RJ45</text>
<text x="308.2" y="92.9">J7</text>
<text x="349.3" y="93.7">SW4B</text>
<text x="75.7" y="97.5">GPIO15</text>
<text x="107.1" y="97.5">AGND</text>
<text x="227.9" y="101.3">R10</text>
<text x="243.2" y="96.2">PC817</text>
<text x="245" y="98.8">U3</text>
<text x="349.3" y="96.2">SW_DPDT_x2</text>
<text x="75.7" y="102.6">BOOTSEL</text>
<text x="95" y="104.6" transform="rotate(-90 95 104.6)">GND</text>
<text x="229.1" y="103.8">R</text>
<text x="96.1" y="108.9">A1</text>
<text x="96.1" y="111.5">RaspberryPi_Pico_W</text>
<text x="259" y="111.5">R6</text>
<text x="259.6" y="114">R</text>
<text x="298.5" y="117.8">J4</text>
<text x="308.2" y="118.3">J6</text>
<text x="349.3" y="119.1">SW3B</text>
<text x="91.9" y="120.4">GND</text>
<text x="243.2" y="121.6">PC817</text>
<text x="245" y="124.2">U4</text>
<text x="298.5" y="120.4">RJ45</text>
<text x="306.9" y="120.9">RJ45</text>
<text x="349.3" y="121.6">SW_DPDT_x2</text>
<text x="234.2" y="140.7">GND</text>
<text x="267.2" y="140.7">GND</text>
<text x="100.2" y="155.9">+12V</text>
<text x="83.1" y="158.5">U5</text>
<text x="118" y="158.5">+3V3</text>
<text x="151" y="158.5">+3V3</text>
<text x="293.9" y="159.7">+5V</text>
<text x="302.8" y="159.7">+5V</text>
<text x="93" y="163.5">Vout</text>
<text x="126.2" y="166.1">Vcc</text>
<text x="135.8" y="162.3">U6</text>
<text x="144.6" y="166.1">Vcc</text>
<text x="93.8" y="171.2">sda</text>
<text x="94.3" y="168.6">scl</text>
<text x="126.2" y="168.6">scl</text>
<text x="126.2" y="171.2">sda</text>
<text x="144.6" y="171.2">sda</text>
<text x="145.1" y="168.6">scl</text>
<text x="367" y="172.4">J5</text>
<text x="93.2" y="176.2">GND</text>
<text x="126.2" y="176.2">GND</text>
<text x="144" y="176.2">GND</text>
<text x="285.8" y="178.8">1N4148</text>
<text x="290.6" y="175.7">D1</text>
<text x="331.5" y="176.2">K1</text>
<text x="331.5" y="178.8">EC2-3NU</text>
<text x="367" y="175">RJ45</text>
<text x="100.8" y="183.9">GND</text>
<text x="118.6" y="183.9">GND</text>
<text x="151.6" y="183.9">GND</text>
<text x="288.2" y="188.9">R1</text>
<text x="288.8" y="191.5">R</text>
<text x="307.3" y="194">Q1</text>
<text x="307.3" y="196.6">MMBT2222A</text>
<text x="307.3" y="206.7">R2</text>
<text x="307.3" y="209.3">R</text>
<text x="97.7" y="214.3">+12V</text>
<text x="126.2" y="214.3">+5V</text>
<text x="107.2" y="222">Vin</text>
<text x="113.6" y="216.9">U7</text>
<text x="118.4" y="222">Vout</text>
<text x="302.8" y="220.7">GND</text>
<text x="114" y="228.1" transform="rotate(-90 114 228.1)">GND</text>
<text x="117.8" y="228.1" transform="rotate(-90 117.8 228.1)">Enable</text>
<text x="111" y="241">GND</text>
</g>
<g font-size="1.3" fill="#0000c2">
<text x="320.3" y="25.6">E-Stop</text>
<text x="320.4" y="27.7">RJ45</text>
<text x="326.2" y="27.7">terminated</text>
<text x="328.4" y="25.6">Buttons</text>
<text x="336.8" y="25.6">are</text>
<text x="337.5" y="27.7">cables</text>
<text x="341" y="25.6">connected</text>
<text x="344.9" y="27.7">not</text>
<text x="349.1" y="27.7">shown</text>
<text x="351.8" y="25.6">via</text>
<text x="355.7" y="25.6">CAT5</text>
<text x="356" y="27.7">here</text>
<text x="297.5" y="154.9">Adafruit</text>
<text x="306" y="154.9">non-latching</text>
<text x="319.9" y="154.9">relay</text>
<text x="98.9" y="205.7">Regulator</text>
<text x="100" y="207.7">voltage</text>
<text x="108.1" y="207.7">down</text>
<text x="109.2" y="205.7">is</text>
<text x="112" y="205.7">just</text>
<text x="114" y="207.7">to</text>
<text x="116.7" y="205.7">to</text>
<text x="117.1" y="207.7">MCU</text>
<text x="119.7" y="205.7">pull</text>
<text x="122.3" y="207.7">voltage</text>
<text x="124.5" y="205.7">button</text>
</g>
<g font-size="1.3">
<text x="203.2" y="35.4">switch_1</text>
<text x="124.5" y="60.8">switch_1</text>
<text x="124.5" y="65.9">switch_3</text>
<text x="124.5" y="63.4">switch_2</text>
<text x="203.2" y="60.8">switch_2</text>
<text x="53.3" y="68.5">qt_sda</text>
<text x="53.3" y="71">qt_scl</text>
<text x="124.5" y="71">relay_out</text>
<text x="124.5" y="68.5">switch_4</text>
<text x="203.2" y="86.2">switch_3</text>
<text x="203.2" y="111.6">switch_4</text>
<text x="160" y="167.5">qt_scl</text>
<text x="160" y="170.1">qt_sda</text>
<text x="268" y="194.2">relay_out</text>
</g>
</svg>
